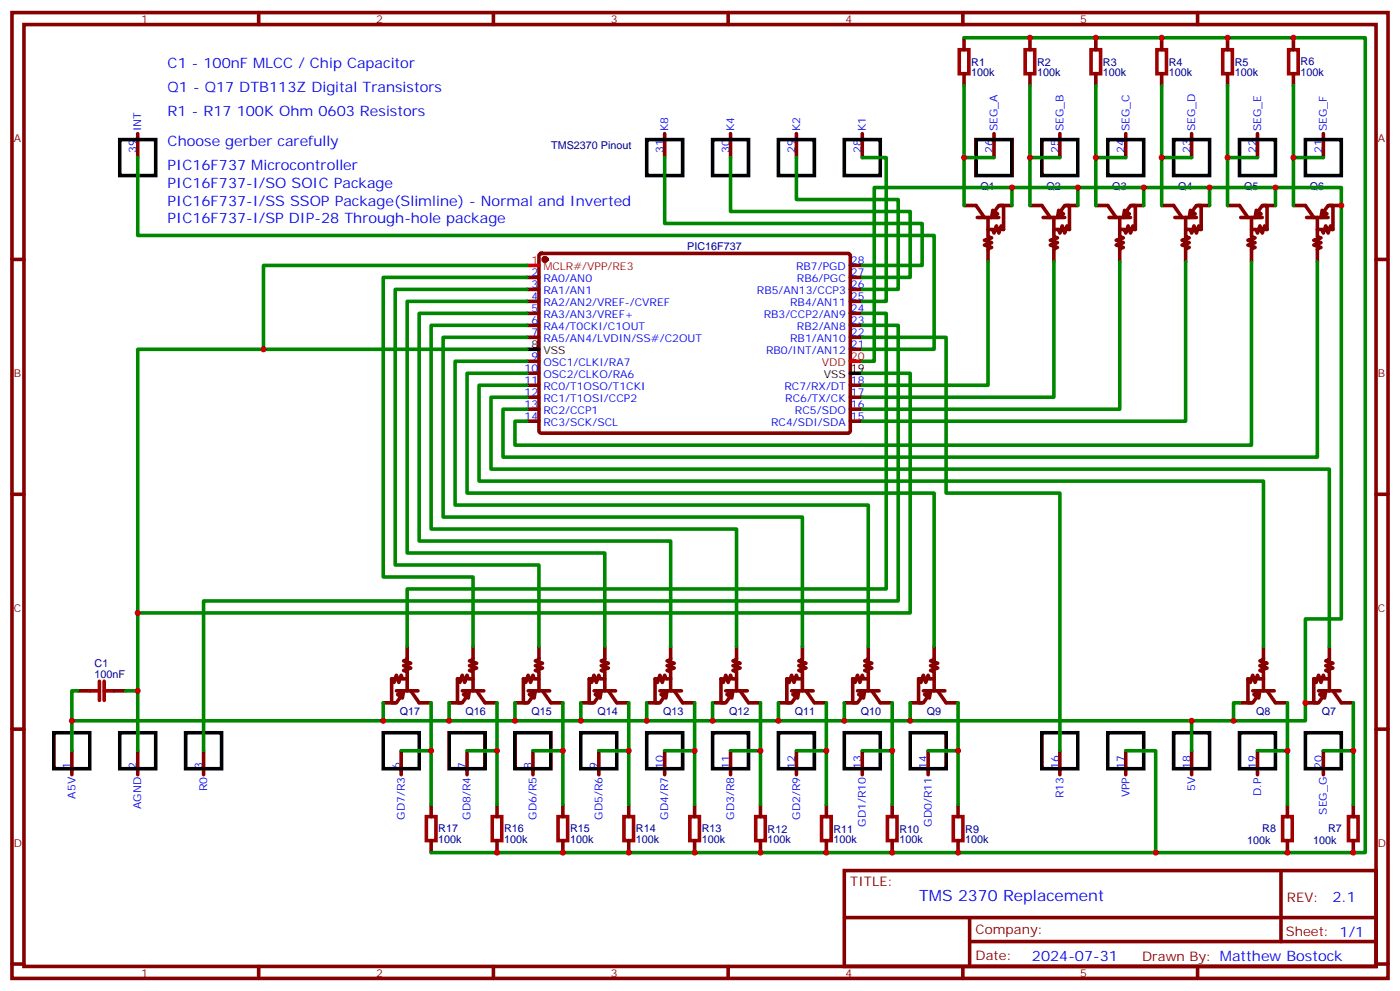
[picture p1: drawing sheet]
<svg xmlns="http://www.w3.org/2000/svg" width="412mm" height="292mm" viewBox="0 0 412 292" stroke-linecap="round" stroke-linejoin="round" font-family="sans-serif">
<g fill="none" stroke="#870000" stroke-width="1.1">
<path d="M3.5 3.7h405.4v284.3h-405.4zM7.1 7.2h398.2v277.3h-398.2zM76.2 3.7v3.5M145.3 3.7v3.5M214.5 3.7v3.5M283.6 3.7v3.5M284 11.1v3.5M303.4 11.1v3.5M322.8 11.1v3.5M342.2 11.1v3.5M352.8 3.7v3.5M361.6 11.1v3.5"/>
<path d="M381 11.1v3.5M40.6 39.3v7.1M195.8 39.3v7.1M215.2 39.3v7.1M234.6 39.3v7.1M254 39.3v7.1M284 21.7v3.5M292.8 39.3v7.1M303.4 21.7v3.5M312.2 39.3v7.1M322.8 21.7v3.5M331.6 39.3v7.1"/>
<path d="M342.2 21.7v3.5M351 39.3v7.1M361.6 21.7v3.5M370.4 39.3v7.1M381 21.7v3.5M389.8 39.3v7.1M3.5 76.4h3.6M159 74.8l.5-.2 90.5 .1 .5 .6-.1 51.8-.6 .4h-90.6l-.5-.7v-51.5zM250.5 78.1h3.5M284 60.5h3.5l2.5 3.5M287.9 64h6.3M291 64v5.7l1.1 .3-2.1 .7 2.1 .7-2.1 .7 2.1 .7-1.1 .4v3.9"/>
<path d="M292.5 63l1.7-2.5h1.4v7.1h-.3l-.4-1.1-.7 2.1-.7-2.1-.7 2.1-.3-1h-1.5M292.8 63l-.7 1M294.6 60.5h3.5M303.4 60.5h3.5l2.5 3.5M307.3 64h6.3M310.4 64v5.7l1.1 .3-2.1 .7 2.1 .7-2.1 .7 2.1 .7-1.1 .4v3.9M311.9 63l1.7-2.5h1.4v7.1h-.3l-.4-1.1-.7 2.1-.7-2.1-.7 2.1-.3-1h-1.5M312.2 63l-.7 1M314 60.5h3.5M322.8 60.5h3.5l2.5 3.5M326.7 64h6.3M329.8 64v5.7l1.1 .3-2.1 .7 2.1 .7-2.1 .7 2.1 .7-1.1 .4v3.9"/>
<path d="M331.3 63l1.7-2.5h1.4v7.1h-.3l-.4-1.1-.7 2.1-.7-2.1-.7 2.1-.3-1h-1.5M331.6 63l-.7 1M333.4 60.5h3.5M342.2 60.5h3.5l2.5 3.5M346.1 64h6.3M349.2 64v5.7l1.1 .3-2.1 .7 2.1 .7-2.1 .7 2.1 .7-1.1 .4v3.9M350.7 63l1.7-2.5h1.4v7.1h-.3l-.4-1.1-.7 2.1-.7-2.1-.7 2.1-.3-1h-1.5M351 63l-.7 1M352.8 60.5h3.5M361.6 60.5h3.5l2.5 3.5M365.5 64h6.3M368.7 64v5.7l1 .3-2.1 .7 2.1 .7-2.1 .7 2.1 .7-1 .4v3.9"/>
<path d="M370.1 63l1.7-2.5h1.4v7.1h-.3l-.4-1.1-.7 2.1-.7-2.1-.7 2.1-.3-1h-1.4M370.4 63l-.7 1M372.2 60.5h3.5M381 60.5h3.5l2.5 3.5M384.9 64h6.3M388.1 64v5.7l1 .3-2.1 .7 2.1 .7-2.1 .7 2.1 .7-1 .4v3.9M389.5 63l1.7-2.5h1.4v7.1h-.3l-.4-1.1-.7 2.1-.7-2.1-.7 2.1-.3-1h-1.4M389.8 63l-.7 1M391.6 60.5h3.5M405.3 76.4h3.6M155.2 81.7h3.5M155.2 85.2h3.5"/>
<path d="M155.2 88.7h3.5M155.2 92.3h3.5M155.2 95.8h3.5M155.2 99.3h3.5M250.5 81.7h3.5M250.5 85.2h3.5M250.5 88.7h3.5M250.5 92.3h3.5M250.5 95.8h3.5M250.5 99.3h3.5M155.2 106.4h3.5M155.2 109.9h3.5"/>
<path d="M155.2 113.4h3.5M155.2 116.9h3.5M250.5 113.4h3.5M250.5 116.9h3.5M250.5 102.8h3.5M155.2 120.5h3.5M155.2 124h3.5M250.5 120.5h3.5M250.5 124h3.5M3.5 145.5h3.6M405.3 145.5h3.6M119.9 199.8h-1.4l-.3-1-.7 2.1-.7-2.1-.7 2.1-.4-1.1h-.3v7.1h1.4l1.7-2.5"/>
<path d="M119.9 190.3v3.9l-1 .4 2.1 .7-2.1 .7 2.1 .7-2.1 .7 1 .3v5.7M139.3 199.8h-1.4l-.3-1-.7 2.1-.7-2.1-.7 2.1-.4-1.1h-.3v7.1h1.4l1.7-2.5M139.3 190.3v3.9l-1 .4 2.1 .7-2.1 .7 2.1 .7-2.1 .7 1 .3v5.7M158.7 199.8h-1.4l-.3-1-.7 2.1-.7-2.1-.7 2.1-.4-1.1h-.3v7.1h1.4l1.7-2.5M158.7 190.3v3.9l-1 .4 2.1 .7-2.1 .7 2.1 .7-2.1 .7 1 .3v5.7M178.2 199.8h-1.5l-.3-1-.7 2.1-.7-2.1-.7 2.1-.4-1.1h-.3v7.1h1.4l1.7-2.5M178.2 190.3v3.9l-1.1 .4 2.1 .7-2.1 .7 2.1 .7-2.1 .7 1.1 .3v5.7M197.6 199.8h-1.5l-.3-1-.7 2.1-.7-2.1-.7 2.1-.4-1.1h-.3v7.1h1.4l1.7-2.5M197.6 190.3v3.9l-1.1 .4 2.1 .7-2.1 .7 2.1 .7-2.1 .7 1.1 .3v5.7M217 199.8h-1.5l-.3-1-.7 2.1-.7-2.1-.7 2.1-.4-1.1h-.3v7.1h1.4l1.7-2.5M217 190.3v3.9l-1.1 .4 2.1 .7-2.1 .7 2.1 .7-2.1 .7 1.1 .3v5.7M236.4 199.8h-1.5l-.3-1-.7 2.1-.7-2.1-.7 2.1-.4-1.1h-.3v7.1h1.4l1.7-2.5"/>
<path d="M236.4 190.3v3.9l-1.1 .4 2.1 .7-2.1 .7 2.1 .7-2.1 .7 1.1 .3v5.7M255.8 199.8h-1.4l-.4-1-.7 2.1-.7-2.1-.7 2.1-.4-1.1h-.3v7.1h1.4l1.8-2.5M255.8 190.3v3.9l-1.1 .4 2.1 .7-2.1 .7 2.1 .7-2.1 .7 1.1 .3v5.7M275.2 199.8h-1.4l-.4-1-.7 2.1-.7-2.1-.7 2.1-.4-1.1h-.3v7.1h1.4l1.8-2.5M275.2 190.3v3.9l-1.1 .4 2.1 .7-2.1 .7 2.1 .7-2.1 .7 1.1 .3v5.7M372.2 199.8h-1.4l-.4-1-.7 2.1-.7-2.1-.7 2.1-.4-1.1h-.3v7.1h1.4l1.8-2.5M372.2 190.3v3.9l-1.1 .4 2.1 .7-2.1 .7 2.1 .7-2.1 .7 1.1 .3v5.7M391.6 199.8h-1.4l-.4-1-.7 2.1-.7-2.1-.7 2.1-.4-1.1h-.3v7.1h1.4l1.8-2.5M391.6 190.3v3.9l-1.1 .4 2.1 .7-2.1 .7 2.1 .7-2.1 .7 1.1 .3v5.7M3.5 214.7h3.6M22.9 203.4h3.6M33.5 203.4h3.5"/>
<path d="M112.9 206.9h3.5M116.8 203.4h6.3M118.9 203.4l-.7 1M121 203.4l2.5 3.5h3.5M132.3 206.9h3.5M136.2 203.4h6.3M138.3 203.4l-.7 1M140.4 203.4l2.5 3.5h3.5M151.7 206.9h3.5M155.6 203.4h6.3M157.7 203.4l-.7 1M159.8 203.4l2.5 3.5h3.5"/>
<path d="M171.1 206.9h3.5M175 203.4h6.3M177.1 203.4l-.7 1M179.2 203.4l2.5 3.5h3.5M190.5 206.9h3.5M194.4 203.4h6.3M196.5 203.4l-.7 1M198.6 203.4l2.5 3.5h3.5M209.9 206.9h3.5M213.8 203.4h6.3M215.9 203.4l-.7 1M218 203.4l2.5 3.5h3.5"/>
<path d="M229.3 206.9h3.5M233.2 203.4h6.3M235.3 203.4l-.7 1M237.4 203.4l2.5 3.5h3.5M248.7 206.9h3.5M252.6 203.4h6.3M254.7 203.4l-.7 1M256.8 203.4l2.5 3.5h3.5M268.1 206.9h3.5M272 203.4h6.3M274.1 203.4l-.7 1M276.2 203.4l2.5 3.5h3.5"/>
<path d="M365.1 206.9h3.6M369 203.4h6.4M371.1 203.4l-.7 1M373.2 203.4l2.5 3.5h3.5M384.5 206.9h3.6M388.4 203.4h6.4M390.5 203.4l-.7 1M392.6 203.4l2.5 3.5h3.5M405.3 214.7h3.6M21.2 221v7.1M40.6 221v7.1M60 221v7.1"/>
<path d="M118.2 221v7.1M127 236.9v3.5M137.6 221v7.1M146.4 236.9v3.5M157 221v7.1M165.8 236.9v3.5M176.4 221v7.1M185.2 236.9v3.5M195.8 221v7.1M204.6 236.9v3.5M215.2 221v7.1M224 236.9v3.5"/>
<path d="M234.6 221v7.1M243.4 236.9v3.5M254 221v7.1M262.8 236.9v3.5M273.4 221v7.1M282.2 236.9v3.5M312.2 221v7.1M331.6 221v7.1M351 221v7.1M370.4 221v7.1M379.2 236.9v3.5M389.8 221v7.1"/>
<path d="M398.6 236.9v3.5M127 247.5v3.5M146.4 247.5v3.5M165.8 247.5v3.5M185.2 247.5v3.5M204.6 247.5v3.5M224 247.5v3.5M243.4 247.5v3.5M248.7 256.3h156.6v28.2h-156.6zM262.8 247.5v3.5M282.2 247.5v3.5M377.3 256.3v20.9"/>
<path d="M379.2 247.5v3.5M398.6 247.5v3.5M248.7 270.1h156.5M285.6 277.2h119.6M285.6 270.1v14.2M3.5 283.8h3.6M76.2 284.5v3.5M145.3 284.5v3.5M214.5 284.5v3.5M283.6 284.5v3.5M352.8 284.5v3.5M405.3 283.8h3.6"/>
</g>
<g fill="none" stroke="#000" stroke-width="1.1">
<path d="M35.3 41.1h10.6v10.6h-10.6zM190.5 41.1h10.6v10.6h-10.6zM209.9 41.1h10.6v10.6h-10.6zM229.3 41.1h10.6v10.6h-10.6zM248.7 41.1h10.6v10.6h-10.6zM287.5 41.1h10.6v10.6h-10.6zM306.9 41.1h10.6v10.6h-10.6zM326.3 41.1h10.6v10.6h-10.6zM345.7 41.1h10.6v10.6h-10.6zM365.1 41.1h10.6v10.6h-10.6zM384.5 41.1h10.6v10.6h-10.6zM155.2 102.8h3.5"/>
<path d="M250.5 109.9h3.5M15.9 215.7h10.6v10.6h-10.6zM35.3 215.7h10.6v10.6h-10.6zM54.7 215.7h10.6v10.6h-10.6zM112.9 215.7h10.6v10.6h-10.6zM132.3 215.7h10.6v10.6h-10.6zM151.7 215.7h10.6v10.6h-10.6zM171.1 215.7h10.6v10.6h-10.6zM190.5 215.7h10.6v10.6h-10.6zM209.9 215.7h10.6v10.6h-10.6zM229.3 215.7h10.6v10.6h-10.6zM248.7 215.7h10.6v10.6h-10.6z"/>
<path d="M268.1 215.7h10.6v10.6h-10.6zM306.9 215.7h10.6v10.6h-10.6zM326.3 215.7h10.6v10.6h-10.6zM345.7 215.7h10.6v10.6h-10.6zM365.1 215.7h10.6v10.6h-10.6zM384.5 215.7h10.6v10.6h-10.6z"/>
</g>
<g fill="none" stroke="#a10000" stroke-width="1.1">
<path d="M282.6 14.6h2.8v7.1h-2.8zM302 14.6h2.8v7.1h-2.8zM321.4 14.6h2.8v7.1h-2.8zM340.8 14.6h2.8v7.1h-2.8zM360.2 14.6h2.8v7.1h-2.8zM379.6 14.6h2.8v7.1h-2.8zM26.5 203.4h2.8M29.3 200.6v5.6M30.7 203.4h2.8M30.7 200.6v5.6M125.6 240.4h2.8v7.1h-2.8zM145 240.4h2.8v7.1h-2.8z"/>
<path d="M164.4 240.4h2.8v7.1h-2.8zM183.8 240.4h2.8v7.1h-2.8zM203.2 240.4h2.8v7.1h-2.8zM222.6 240.4h2.8v7.1h-2.8zM242 240.4h2.8v7.1h-2.8zM261.4 240.4h2.8v7.1h-2.8zM280.8 240.4h2.8v7.1h-2.8zM377.8 240.4h2.8v7.1h-2.8zM397.2 240.4h2.8v7.1h-2.8z"/>
</g>
<g fill="#870000" stroke="#870000" stroke-width="1.1">
<path d="M292.5 61.9l1.4 1.1-1.8 1z"/>
<path d="M311.9 61.9l1.4 1.1-1.8 1z"/>
<path d="M331.3 61.9l1.4 1.1-1.8 1z"/>
<path d="M350.7 61.9l1.4 1.1-1.8 1z"/>
<path d="M370.1 61.9l1.4 1.1-1.8 1z"/>
<path d="M389.5 61.9l1.4 1.1-1.8 1z"/>
<path d="M388.8 204.4l1.7-1-.3 2.1z"/>
<path d="M272.3 204.4l1.8-1-.3 2.1z"/>
<path d="M252.9 204.4l1.8-1-.3 2.1z"/>
<path d="M233.5 204.4l1.8-1-.4 2.1z"/>
<path d="M214.1 204.4l1.8-1-.4 2.1z"/>
<path d="M194.7 204.4l1.8-1-.4 2.1z"/>
<path d="M175.3 204.4l1.8-1-.4 2.1z"/>
<path d="M155.9 204.4l1.8-1-.4 2.1z"/>
<path d="M136.5 204.4l1.8-1-.4 2.1z"/>
<path d="M117.1 204.4l1.8-1-.4 2.1z"/>
<path d="M369.4 204.4l1.7-1-.3 2.1z"/>
<circle cx="160.5" cy="76.4" r=".53"/>
</g>
<path d="M155.2 78.1h3.5M250.5 106.4h3.5" fill="none" stroke="#f00" stroke-width="1.1"/>
<g fill="none" stroke="#008700" stroke-width="1.1">
<path d="M284 11.1h118.2v239.9h-61.8M284 25.2v35.3M303.4 25.2v35.3M322.8 25.2v35.3M342.2 25.2v35.3M361.6 25.2v35.3M381 25.2v35.3M40.6 46.4v22.9h234.6v33.5h-21.2M195.8 46.4v19.4h75.8v12.3h-17.6M215.2 46.4v15.9h52.9v19.4h-14.1M234.6 46.4v12.3h30v26.5h-10.6M254 46.4h7.1v42.3h-7.1"/>
<path d="M284 46.4h8.8M298.1 55.2v5.3M303.4 46.4h8.8M317.5 55.2v5.3M322.8 46.4h8.8M336.9 55.2v5.3M342.2 46.4h8.8M356.3 55.2v5.3M361.6 46.4h8.8M375.7 55.2v5.3M381 46.4h8.8M155.2 78.1h-77.6v24.7"/>
<path d="M291 77.1v36.3h-37M310.4 77.1v39.8h-56.4M329.8 77.1v43.4h-75.8M349.2 77.1v46.9h-95.2M368.7 77.1v54h-217v-7.1h3.5M388.1 77.1v57.5h-239.9v-14.1h7M155.2 99.3h-24.7v52.9h105.9v38.1M155.2 95.8h-28.2v60h90v34.5M155.2 92.3h-31.7v67h74.1v31M155.2 88.7h-35.3v74.1h58.3v27.5M155.2 85.2h-38.8v81.1h42.3v24M155.2 81.7h-42.3v88.2h26.4v20.4"/>
<path d="M254 92.3h7.1v81.1h-141.2v16.9M254 95.8h10.6v81.1h-204.6v44.1M254 99.3h24.7v45.9h33.5v75.8M155.2 116.9h-10.6v21.2h247v52.2M155.2 113.4h-14.1v28.2h231.1v48.7M155.2 109.9h-17.6v35.3h137.6v45.1M155.2 106.4h-21.1v42.3h121.7v41.6M155.2 102.8h-114.6v77.6M254 106.4h3.5v-51.2h137.6v127h-10.6v30h-363.3v8.8M254 109.9h14.1v70.5h-227.5v40.6M22.9 203.4h-1.7v8.8M37 203.4h3.6"/>
<path d="M112.9 206.9v5.3M127 206.9v30M132.3 206.9v5.3M146.4 206.9v30M151.7 206.9v5.3M165.8 206.9v30M171.1 206.9v5.3M185.2 206.9v30M190.5 206.9v5.3M204.6 206.9v30M209.9 206.9v5.3M224 206.9v30"/>
<path d="M229.3 206.9v5.3M243.4 206.9v30M248.7 206.9v5.3M262.8 206.9v30M268.1 206.9v5.3M282.2 206.9v30M351 212.2v8.8M365.1 206.9h-1.7v5.3M379.2 206.9v30M398.6 206.9v30M118.2 221h8.8M137.6 221h8.8"/>
<path d="M157 221h8.8M176.4 221h8.8M195.8 221h8.8M215.2 221h8.8M234.6 221h8.8M254 221h8.8M273.4 221h8.8M331.6 221h8.8v30h-213.4M370.4 221h8.8M389.8 221h8.8"/>
</g>
<g fill="#c00">
<circle cx="282.2" cy="251" r=".88"/>
<circle cx="262.8" cy="251" r=".88"/>
<circle cx="243.4" cy="251" r=".88"/>
<circle cx="224" cy="251" r=".88"/>
<circle cx="204.6" cy="251" r=".88"/>
<circle cx="185.2" cy="251" r=".88"/>
<circle cx="165.8" cy="251" r=".88"/>
<circle cx="146.4" cy="251" r=".88"/>
<circle cx="340.4" cy="251" r=".88"/>
<circle cx="398.6" cy="251" r=".88"/>
<circle cx="379.2" cy="251" r=".88"/>
<circle cx="303.4" cy="11.1" r=".88"/>
<circle cx="322.8" cy="11.1" r=".88"/>
<circle cx="342.2" cy="11.1" r=".88"/>
<circle cx="361.6" cy="11.1" r=".88"/>
<circle cx="381" cy="11.1" r=".88"/>
<circle cx="384.5" cy="206.9" r=".88"/>
<circle cx="395.1" cy="60.5" r=".88"/>
<circle cx="298.1" cy="55.2" r=".88"/>
<circle cx="317.5" cy="55.2" r=".88"/>
<circle cx="336.9" cy="55.2" r=".88"/>
<circle cx="356.3" cy="55.2" r=".88"/>
<circle cx="375.7" cy="55.2" r=".88"/>
<circle cx="363.4" cy="212.2" r=".88"/>
<circle cx="268.1" cy="212.2" r=".88"/>
<circle cx="248.7" cy="212.2" r=".88"/>
<circle cx="229.3" cy="212.2" r=".88"/>
<circle cx="209.9" cy="212.2" r=".88"/>
<circle cx="190.5" cy="212.2" r=".88"/>
<circle cx="171.1" cy="212.2" r=".88"/>
<circle cx="151.7" cy="212.2" r=".88"/>
<circle cx="132.3" cy="212.2" r=".88"/>
<circle cx="112.9" cy="212.2" r=".88"/>
<circle cx="398.6" cy="221" r=".88"/>
<circle cx="379.2" cy="221" r=".88"/>
<circle cx="282.2" cy="221" r=".88"/>
<circle cx="262.8" cy="221" r=".88"/>
<circle cx="243.4" cy="221" r=".88"/>
<circle cx="224" cy="221" r=".88"/>
<circle cx="204.6" cy="221" r=".88"/>
<circle cx="185.2" cy="221" r=".88"/>
<circle cx="165.8" cy="221" r=".88"/>
<circle cx="146.4" cy="221" r=".88"/>
<circle cx="127" cy="221" r=".88"/>
<circle cx="351" cy="212.2" r=".88"/>
<circle cx="40.6" cy="203.4" r=".88"/>
<circle cx="21.2" cy="212.2" r=".88"/>
<circle cx="40.6" cy="180.4" r=".88"/>
<circle cx="381" cy="46.4" r=".88"/>
<circle cx="361.6" cy="46.4" r=".88"/>
<circle cx="342.2" cy="46.4" r=".88"/>
<circle cx="322.8" cy="46.4" r=".88"/>
<circle cx="303.4" cy="46.4" r=".88"/>
<circle cx="284" cy="46.4" r=".88"/>
<circle cx="77.6" cy="102.8" r=".88"/>
</g>
<text font-size="4.6" fill="#00f" x="270.8" y="265.3">TMS 2370 Replacement</text>
<g font-size="4.2" fill="#00f">
<text x="49.4" y="19.9">C1 - 100nF MLCC / Chip Capacitor</text>
<text x="49.4" y="27">Q1 - Q17 DTB113Z Digital Transistors</text>
<text x="49.4" y="34">R1 - R17 100K Ohm 0603 Resistors</text>
<text x="49.4" y="42.9">Choose gerber carefully</text>
<text x="49.4" y="49.9">PIC16F737 Microcontroller</text>
<text x="49.4" y="55.2">PIC16F737-I/SO SOIC Package</text>
<text x="49.4" y="60.5">PIC16F737-I/SS SSOP Package(Slimline) - Normal and Inverted</text>
<text x="49.4" y="65.8">PIC16F737-I/SP DIP-28 Through-hole package</text>
<text x="392.5" y="265.6">2.1</text>
<text x="304" y="282.9">2024-07-31</text>
</g>
<g font-size="3.9" fill="#800">
<text x="250.5" y="260.9">TITLE:</text>
<text x="379.1" y="265.6">REV:</text>
<text x="287.4" y="275.1">Company:</text>
<text x="378.7" y="275.7">Sheet: 1/1</text>
<text x="287.4" y="282.8">Date:</text>
<text x="336.4" y="282.8">Drawn By: Matthew Bostock</text>
</g>
<g font-size="3.2" fill="#800">
<text x="41.6" y="6.7">1</text>
<text x="110.8" y="6.7">2</text>
<text x="179.9" y="6.7">3</text>
<text x="249.1" y="6.7">4</text>
<text x="318.2" y="6.7">5</text>
<text x="4.1" y="41.8">A</text>
<text x="405.9" y="41.8">A</text>
<text x="4.1" y="110.9">B</text>
<text x="405.9" y="110.9">B</text>
<text x="4.1" y="180.1">C</text>
<text x="405.9" y="180.1">C</text>
<text x="4.1" y="249.2">D</text>
<text x="405.9" y="249.2">D</text>
<text x="41.6" y="287.5">1</text>
<text x="110.8" y="287.5">2</text>
<text x="179.9" y="287.5">3</text>
<text x="249.1" y="287.5">4</text>
<text x="318.2" y="287.5">5</text>
</g>
<g font-size="3.2" fill="#000080">
<text x="286.1" y="22.5">100k</text>
<text x="286.1" y="19.3">R1</text>
<text x="305.5" y="22.5">100k</text>
<text x="305.5" y="19.3">R2</text>
<text x="324.9" y="22.5">100k</text>
<text x="324.9" y="19.3">R3</text>
<text x="344.3" y="22.5">100k</text>
<text x="344.3" y="19.3">R4</text>
<text x="363.7" y="22.5">100k</text>
<text x="363.7" y="19.3">R5</text>
<text x="383.1" y="22.4">100k</text>
<text x="383.1" y="19.2">R6</text>
<text x="162.4" y="44">TMS2370 Pinout</text>
<text x="288.8" y="55.9">Q1</text>
<text x="308.2" y="55.9">Q2</text>
<text x="327.6" y="55.9">Q3</text>
<text x="347.1" y="55.9">Q4</text>
<text x="366.5" y="55.9">Q5</text>
<text x="385.9" y="55.9">Q6</text>
<text x="202.4" y="73.6">PIC16F737</text>
<text x="27.9" y="196.3">C1</text>
<text x="27.9" y="199.5">100nF</text>
<text x="117.8" y="210.6">Q17</text>
<text x="137.2" y="210.6">Q16</text>
<text x="156.6" y="210.6">Q15</text>
<text x="176" y="210.6">Q14</text>
<text x="195.4" y="210.6">Q13</text>
<text x="214.8" y="210.6">Q12</text>
<text x="234.2" y="210.6">Q11</text>
<text x="253.6" y="210.6">Q10</text>
<text x="273" y="210.6">Q9</text>
<text x="370" y="210.6">Q8</text>
<text x="389.4" y="210.6">Q7</text>
<text x="129.1" y="245.1">R17</text>
<text x="148.5" y="245.1">R16</text>
<text x="167.9" y="245.1">R15</text>
<text x="187.3" y="245.1">R14</text>
<text x="206.7" y="245.1">R13</text>
<text x="226.1" y="245.1">R12</text>
<text x="245.5" y="245.1">R11</text>
<text x="264.9" y="245.1">R10</text>
<text x="284.3" y="245.1">R9</text>
<text x="371.8" y="245.1">R8</text>
<text x="391.2" y="245.1">R7</text>
<text x="129.1" y="248.3">100k</text>
<text x="148.5" y="248.3">100k</text>
<text x="167.9" y="248.3">100k</text>
<text x="187.3" y="248.3">100k</text>
<text x="206.7" y="248.3">100k</text>
<text x="226.1" y="248.3">100k</text>
<text x="245.5" y="248.3">100k</text>
<text x="264.9" y="248.3">100k</text>
<text x="284.3" y="248.3">100k</text>
<text x="367.4" y="248.6">100k</text>
<text x="386.8" y="248.6">100k</text>
</g>
<g font-size="3.2" fill="#00f">
<text x="41.6" y="38.6" transform="rotate(-90 41.6 38.6)">INT</text>
<text x="196.8" y="38.6" transform="rotate(-90 196.8 38.6)">K8</text>
<text x="216.3" y="38.6" transform="rotate(-90 216.3 38.6)">K4</text>
<text x="235.7" y="38.6" transform="rotate(-90 235.7 38.6)">K2</text>
<text x="255.1" y="38.6" transform="rotate(-90 255.1 38.6)">K1</text>
<text x="293.9" y="38.6" transform="rotate(-90 293.9 38.6)">SEG_A</text>
<text x="313.3" y="38.6" transform="rotate(-90 313.3 38.6)">SEG_B</text>
<text x="332.7" y="38.6" transform="rotate(-90 332.7 38.6)">SEG_C</text>
<text x="352.1" y="38.6" transform="rotate(-90 352.1 38.6)">SEG_D</text>
<text x="371.5" y="38.6" transform="rotate(-90 371.5 38.6)">SEG_E</text>
<text x="390.9" y="38.6" transform="rotate(-90 390.9 38.6)">SEG_F</text>
<text x="40.2" y="45.1" transform="rotate(-90 40.2 45.1)">39</text>
<text x="195.4" y="45.1" transform="rotate(-90 195.4 45.1)">31</text>
<text x="214.8" y="45.1" transform="rotate(-90 214.8 45.1)">30</text>
<text x="234.2" y="45.1" transform="rotate(-90 234.2 45.1)">29</text>
<text x="253.6" y="45.1" transform="rotate(-90 253.6 45.1)">28</text>
<text x="292.5" y="45.1" transform="rotate(-90 292.5 45.1)">26</text>
<text x="311.9" y="45.1" transform="rotate(-90 311.9 45.1)">25</text>
<text x="331.3" y="45.1" transform="rotate(-90 331.3 45.1)">24</text>
<text x="350.7" y="45.1" transform="rotate(-90 350.7 45.1)">23</text>
<text x="370.1" y="45.1" transform="rotate(-90 370.1 45.1)">22</text>
<text x="389.5" y="45.1" transform="rotate(-90 389.5 45.1)">21</text>
<text x="250.6" y="77.8">28</text>
<text x="156.6" y="81.3">2</text>
<text x="160.1" y="83.1">RA0/AN0</text>
<text x="234.5" y="79.6">RB7/PGD</text>
<text x="234.7" y="83.1">RB6/PGC</text>
<text x="250.6" y="81.3">27</text>
<text x="156.6" y="84.8">3</text>
<text x="156.6" y="88.4">4</text>
<text x="160.1" y="86.6">RA1/AN1</text>
<text x="222.9" y="86.6">RB5/AN13/CCP3</text>
<text x="250.6" y="88.4">25</text>
<text x="250.6" y="84.8">26</text>
<text x="156.6" y="91.9">5</text>
<text x="156.6" y="95.4">6</text>
<text x="160.1" y="90.1">RA2/AN2/VREF-/CVREF</text>
<text x="160.1" y="93.7">RA3/AN3/VREF+</text>
<text x="225" y="93.7">RB3/CCP2/AN9</text>
<text x="232.8" y="90.1">RB4/AN11</text>
<text x="250.6" y="95.4">23</text>
<text x="250.6" y="91.9">24</text>
<text x="156.6" y="99">7</text>
<text x="160.1" y="97.2">RA4/T0CKI/C1OUT</text>
<text x="160.1" y="100.7">RA5/AN4/LVDIN/SS#/C2OUT</text>
<text x="232.8" y="100.7">RB1/AN10</text>
<text x="234.8" y="97.2">RB2/AN8</text>
<text x="250.6" y="99">22</text>
<text x="156.6" y="106">9</text>
<text x="160.1" y="107.8">OSC1/CLKI/RA7</text>
<text x="225.6" y="104.2">RB0/INT/AN12</text>
<text x="250.6" y="102.5">21</text>
<text x="154.5" y="109.5">10</text>
<text x="154.5" y="113.1">11</text>
<text x="160.1" y="111.3">OSC2/CLKO/RA6</text>
<text x="250.6" y="113.1">18</text>
<text x="154.5" y="116.6">12</text>
<text x="160.1" y="114.8">RC0/T1OSO/T1CKI</text>
<text x="160.1" y="118.4">RC1/T1OSI/CCP2</text>
<text x="231.1" y="114.8">RC7/RX/DT</text>
<text x="231.3" y="118.4">RC6/TX/CK</text>
<text x="250.6" y="116.6">17</text>
<text x="154.5" y="120.1">13</text>
<text x="154.5" y="123.6">14</text>
<text x="160.1" y="121.9">RC2/CCP1</text>
<text x="160.1" y="125.4">RC3/SCK/SCL</text>
<text x="227.1" y="125.4">RC4/SDI/SDA</text>
<text x="234.2" y="121.9">RC5/SDO</text>
<text x="250.6" y="123.6">15</text>
<text x="250.6" y="120.1">16</text>
<text x="20.8" y="226.3" transform="rotate(-90 20.8 226.3)">1</text>
<text x="40.2" y="226.3" transform="rotate(-90 40.2 226.3)">2</text>
<text x="59.6" y="226.3" transform="rotate(-90 59.6 226.3)">3</text>
<text x="117.8" y="226.3" transform="rotate(-90 117.8 226.3)">6</text>
<text x="137.2" y="226.3" transform="rotate(-90 137.2 226.3)">7</text>
<text x="156.6" y="226.3" transform="rotate(-90 156.6 226.3)">8</text>
<text x="176" y="226.3" transform="rotate(-90 176 226.3)">9</text>
<text x="195.4" y="226.3" transform="rotate(-90 195.4 226.3)">10</text>
<text x="214.8" y="226.3" transform="rotate(-90 214.8 226.3)">11</text>
<text x="234.2" y="226.3" transform="rotate(-90 234.2 226.3)">12</text>
<text x="253.6" y="226.3" transform="rotate(-90 253.6 226.3)">13</text>
<text x="273" y="226.3" transform="rotate(-90 273 226.3)">14</text>
<text x="311.9" y="226.3" transform="rotate(-90 311.9 226.3)">16</text>
<text x="331.3" y="226.3" transform="rotate(-90 331.3 226.3)">17</text>
<text x="350.7" y="226.3" transform="rotate(-90 350.7 226.3)">18</text>
<text x="370.1" y="226.3" transform="rotate(-90 370.1 226.3)">19</text>
<text x="389.5" y="226.3" transform="rotate(-90 389.5 226.3)">20</text>
<text x="61" y="233" transform="rotate(-90 61 233)">R0</text>
<text x="352.1" y="233" transform="rotate(-90 352.1 233)">5V</text>
<text x="22.2" y="235.1" transform="rotate(-90 22.2 235.1)">A5V</text>
<text x="41.6" y="238.2" transform="rotate(-90 41.6 238.2)">AGND</text>
<text x="313.3" y="235" transform="rotate(-90 313.3 235)">R13</text>
<text x="332.7" y="234.8" transform="rotate(-90 332.7 234.8)">VPP</text>
<text x="371.5" y="234.3" transform="rotate(-90 371.5 234.3)">D.P</text>
<text x="390.9" y="239.9" transform="rotate(-90 390.9 239.9)">SEG_G</text>
<text x="119.2" y="241.4" transform="rotate(-90 119.2 241.4)">GD7/R3</text>
<text x="138.6" y="241.4" transform="rotate(-90 138.6 241.4)">GD8/R4</text>
<text x="158" y="241.4" transform="rotate(-90 158 241.4)">GD6/R5</text>
<text x="177.4" y="241.4" transform="rotate(-90 177.4 241.4)">GD5/R6</text>
<text x="196.8" y="241.4" transform="rotate(-90 196.8 241.4)">GD4/R7</text>
<text x="216.3" y="241.4" transform="rotate(-90 216.3 241.4)">GD3/R8</text>
<text x="235.7" y="241.4" transform="rotate(-90 235.7 241.4)">GD2/R9</text>
<text x="255.1" y="243.4" transform="rotate(-90 255.1 243.4)">GD1/R10</text>
<text x="274.5" y="243.4" transform="rotate(-90 274.5 243.4)">GD0/R11</text>
</g>
<g font-size="3.2" fill="#f00">
<text x="156.6" y="77.8">1</text>
<text x="160.1" y="79.6">MCLR#/VPP/RE3</text>
<text x="242.1" y="107.8">VDD</text>
<text x="250.6" y="106">20</text>
</g>
<g font-size="3.2">
<text x="156.6" y="102.5">8</text>
<text x="160.1" y="104.2">VSS</text>
<text x="242.7" y="111.3">VSS</text>
<text x="250.6" y="109.5">19</text>
</g>
</svg>
